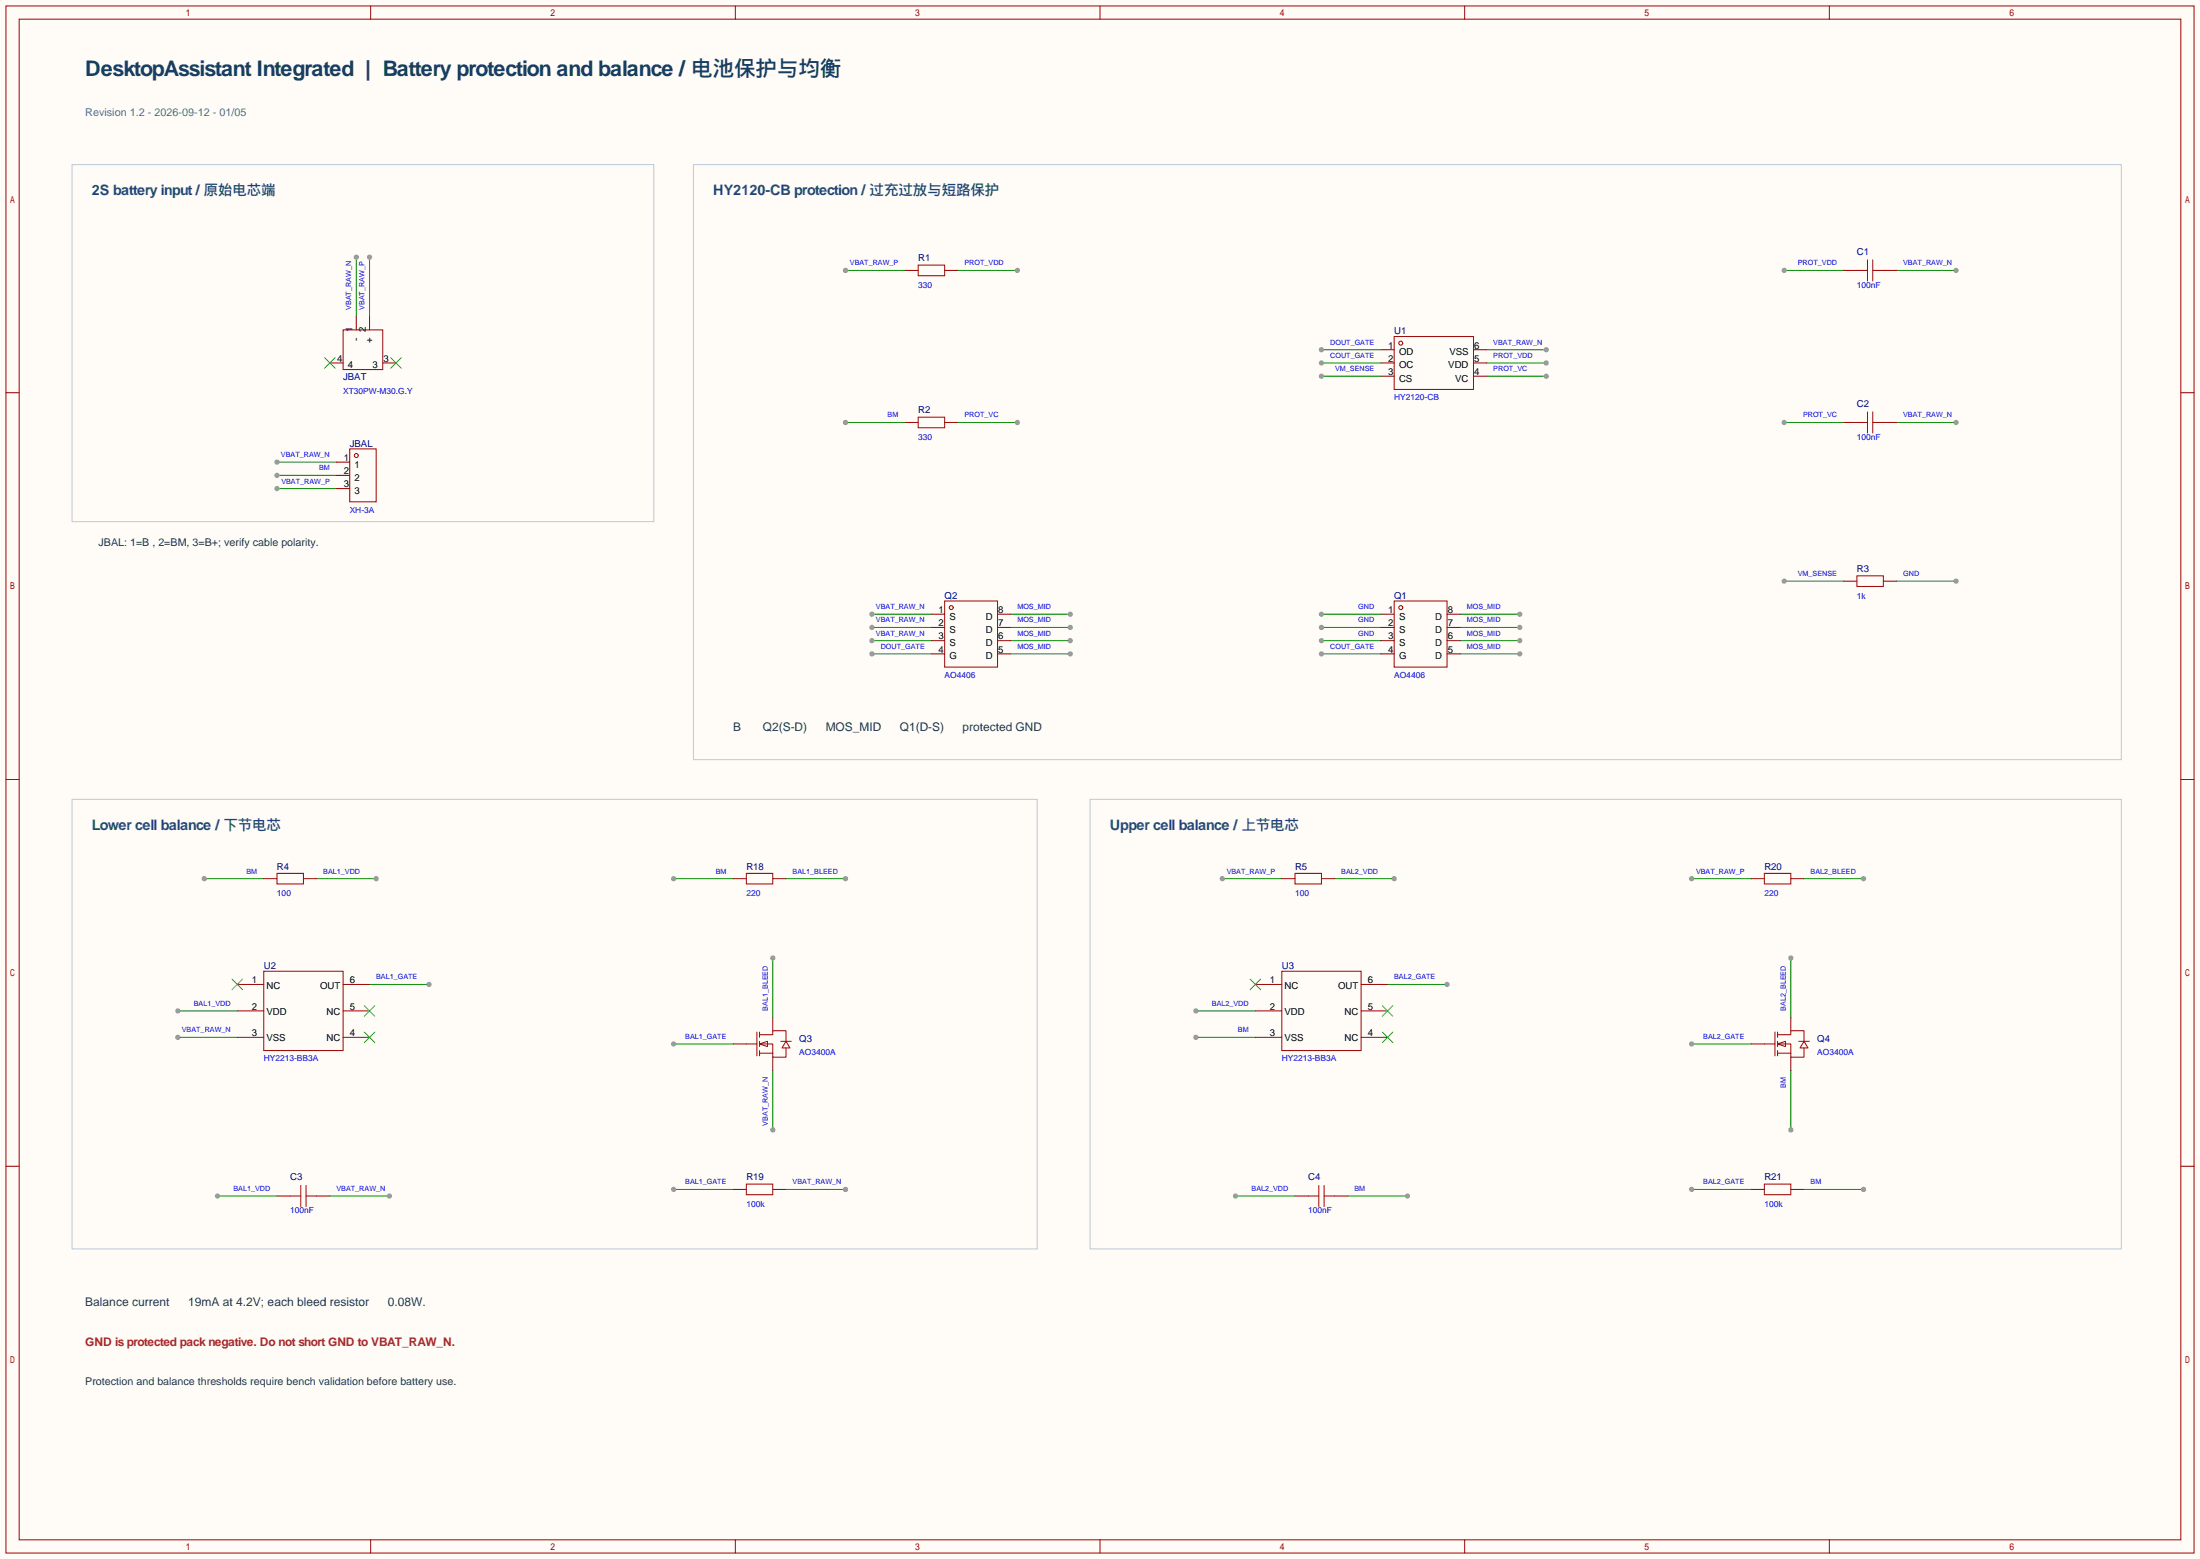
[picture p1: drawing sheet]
<svg xmlns="http://www.w3.org/2000/svg" width="423mm" height="299mm" viewBox="0 0 423 299" stroke-linecap="round" stroke-linejoin="round" font-family="sans-serif">
<path d="M0 0h422.7v299.5h-422.7z" fill="#fffcf7"/>
<path d="M13.8 31.6h111.8v68.6h-111.8zM133.2 31.6h274.3v114.3h-274.3zM13.8 153.5h185.5v86.4h-185.5zM209.4 153.5h198.1v86.4h-198.1z" fill="none" stroke="#bac9d9" stroke-width=".19"/>
<g fill="none" stroke="#a10000" stroke-width=".19">
<path d="M1.1 1.1h420.4v297.2h-420.4zM3.7 3.7h415.3v292.1h-415.3zM71.2 1.1v2.6M141.3 1.1v2.6M211.3 1.1v2.6M281.4 1.1v2.6M351.5 1.1v2.6M1.1 75.4h2.6M419 75.4h2.5M1.1 149.7h2.6M419 149.7h2.5M1.1 224h2.6"/>
<path d="M419 224h2.5M71.2 295.8v2.5M141.3 295.8v2.5M211.3 295.8v2.5M281.4 295.8v2.5M351.5 295.8v2.5"/>
</g>
<path d="M253.9 125.6h11.4" fill="none" stroke="#008700" stroke-width=".19"/>
<circle cx="253.9" cy="125.6" r=".51" fill="#999"/>
<path d="M60.8 168.8h11.5" fill="none" stroke="#008700" stroke-width=".19"/>
<circle cx="72.3" cy="168.8" r=".51" fill="#999"/>
<path d="M280.5 125.6h11.5" fill="none" stroke="#008700" stroke-width=".19"/>
<circle cx="292" cy="125.6" r=".51" fill="#999"/>
<path d="M63.4 229.7h11.4" fill="none" stroke="#008700" stroke-width=".19"/>
<circle cx="74.8" cy="229.7" r=".51" fill="#999"/>
<path d="M151 168.8h11.4" fill="none" stroke="#008700" stroke-width=".19"/>
<circle cx="162.4" cy="168.8" r=".51" fill="#999"/>
<path d="M229.7 199.3h11.5" fill="none" stroke="#008700" stroke-width=".19"/>
<circle cx="229.7" cy="199.3" r=".51" fill="#999"/>
<path d="M39.2 168.8h11.5" fill="none" stroke="#008700" stroke-width=".19"/>
<circle cx="39.2" cy="168.8" r=".51" fill="#999"/>
<path d="M253.9 118h11.4" fill="none" stroke="#008700" stroke-width=".19"/>
<circle cx="253.9" cy="118" r=".51" fill="#999"/>
<path d="M253.9 123.1h11.4" fill="none" stroke="#008700" stroke-width=".19"/>
<circle cx="253.9" cy="123.1" r=".51" fill="#999"/>
<path d="M71 189.1h11.4" fill="none" stroke="#008700" stroke-width=".19"/>
<circle cx="82.4" cy="189.1" r=".51" fill="#999"/>
<path d="M129.4 200.5h11.4" fill="none" stroke="#008700" stroke-width=".19"/>
<circle cx="129.4" cy="200.5" r=".51" fill="#999"/>
<path d="M129.4 228.5h11.4" fill="none" stroke="#008700" stroke-width=".19"/>
<circle cx="129.4" cy="228.5" r=".51" fill="#999"/>
<path d="M148.5 184v11.5" fill="none" stroke="#008700" stroke-width=".19"/>
<circle cx="148.5" cy="184" r=".51" fill="#999"/>
<path d="M325 200.5h11.4" fill="none" stroke="#008700" stroke-width=".19"/>
<circle cx="325" cy="200.5" r=".51" fill="#999"/>
<path d="M325 168.8h11.4" fill="none" stroke="#008700" stroke-width=".19"/>
<circle cx="325" cy="168.8" r=".51" fill="#999"/>
<path d="M344 184v11.5" fill="none" stroke="#008700" stroke-width=".19"/>
<circle cx="344" cy="184" r=".51" fill="#999"/>
<path d="M41.8 229.7h11.4" fill="none" stroke="#008700" stroke-width=".19"/>
<circle cx="41.8" cy="229.7" r=".51" fill="#999"/>
<path d="M237.4 229.7h11.4" fill="none" stroke="#008700" stroke-width=".19"/>
<circle cx="237.4" cy="229.7" r=".51" fill="#999"/>
<path d="M259 229.7h11.4" fill="none" stroke="#008700" stroke-width=".19"/>
<circle cx="270.4" cy="229.7" r=".51" fill="#999"/>
<path d="M162.4 51.9h11.5" fill="none" stroke="#008700" stroke-width=".19"/>
<circle cx="162.4" cy="51.9" r=".51" fill="#999"/>
<path d="M34.2 194.2h11.4" fill="none" stroke="#008700" stroke-width=".19"/>
<circle cx="34.2" cy="194.2" r=".51" fill="#999"/>
<path d="M342.8 51.9h11.4" fill="none" stroke="#008700" stroke-width=".19"/>
<circle cx="342.8" cy="51.9" r=".51" fill="#999"/>
<path d="M266.6 189.1h11.4" fill="none" stroke="#008700" stroke-width=".19"/>
<circle cx="278" cy="189.1" r=".51" fill="#999"/>
<path d="M342.8 111.6h11.4" fill="none" stroke="#008700" stroke-width=".19"/>
<circle cx="342.8" cy="111.6" r=".51" fill="#999"/>
<path d="M253.9 120.5h11.4" fill="none" stroke="#008700" stroke-width=".19"/>
<circle cx="253.9" cy="120.5" r=".51" fill="#999"/>
<path d="M346.6 168.8h11.4" fill="none" stroke="#008700" stroke-width=".19"/>
<circle cx="358" cy="168.8" r=".51" fill="#999"/>
<path d="M167.5 118h11.4" fill="none" stroke="#008700" stroke-width=".19"/>
<circle cx="167.5" cy="118" r=".51" fill="#999"/>
<path d="M229.7 194.2h11.5" fill="none" stroke="#008700" stroke-width=".19"/>
<circle cx="229.7" cy="194.2" r=".51" fill="#999"/>
<path d="M167.5 123.1h11.4" fill="none" stroke="#008700" stroke-width=".19"/>
<circle cx="167.5" cy="123.1" r=".51" fill="#999"/>
<path d="M346.6 228.5h11.4" fill="none" stroke="#008700" stroke-width=".19"/>
<circle cx="358" cy="228.5" r=".51" fill="#999"/>
<path d="M256.4 168.8h11.4" fill="none" stroke="#008700" stroke-width=".19"/>
<circle cx="267.8" cy="168.8" r=".51" fill="#999"/>
<path d="M151 228.5h11.4" fill="none" stroke="#008700" stroke-width=".19"/>
<circle cx="162.4" cy="228.5" r=".51" fill="#999"/>
<path d="M148.5 205.6v11.4" fill="none" stroke="#008700" stroke-width=".19"/>
<circle cx="148.5" cy="217" r=".51" fill="#999"/>
<path d="M68.5 49.4v11.4" fill="none" stroke="#008700" stroke-width=".19"/>
<circle cx="68.5" cy="49.4" r=".51" fill="#999"/>
<path d="M71 49.4v11.4" fill="none" stroke="#008700" stroke-width=".19"/>
<circle cx="71" cy="49.4" r=".51" fill="#999"/>
<path d="M53.2 88.8h11.4" fill="none" stroke="#008700" stroke-width=".19"/>
<circle cx="53.2" cy="88.8" r=".51" fill="#999"/>
<path d="M53.2 91.3h11.4" fill="none" stroke="#008700" stroke-width=".19"/>
<circle cx="53.2" cy="91.3" r=".51" fill="#999"/>
<path d="M53.2 93.9h11.4" fill="none" stroke="#008700" stroke-width=".19"/>
<circle cx="53.2" cy="93.9" r=".51" fill="#999"/>
<path d="M253.9 67.2h11.4" fill="none" stroke="#008700" stroke-width=".19"/>
<circle cx="253.9" cy="67.2" r=".51" fill="#999"/>
<path d="M253.9 69.7h11.4" fill="none" stroke="#008700" stroke-width=".19"/>
<circle cx="253.9" cy="69.7" r=".51" fill="#999"/>
<path d="M253.9 72.3h11.4" fill="none" stroke="#008700" stroke-width=".19"/>
<circle cx="253.9" cy="72.3" r=".51" fill="#999"/>
<path d="M285.6 72.3h11.5" fill="none" stroke="#008700" stroke-width=".19"/>
<circle cx="297.1" cy="72.3" r=".51" fill="#999"/>
<path d="M285.6 69.7h11.5" fill="none" stroke="#008700" stroke-width=".19"/>
<circle cx="297.1" cy="69.7" r=".51" fill="#999"/>
<path d="M285.6 67.2h11.5" fill="none" stroke="#008700" stroke-width=".19"/>
<circle cx="297.1" cy="67.2" r=".51" fill="#999"/>
<path d="M184 51.9h11.5" fill="none" stroke="#008700" stroke-width=".19"/>
<circle cx="195.5" cy="51.9" r=".51" fill="#999"/>
<path d="M325 228.5h11.4" fill="none" stroke="#008700" stroke-width=".19"/>
<circle cx="325" cy="228.5" r=".51" fill="#999"/>
<path d="M184 81.2h11.5" fill="none" stroke="#008700" stroke-width=".19"/>
<circle cx="195.5" cy="81.2" r=".51" fill="#999"/>
<path d="M162.4 81.2h11.5" fill="none" stroke="#008700" stroke-width=".19"/>
<circle cx="162.4" cy="81.2" r=".51" fill="#999"/>
<path d="M364.4 51.9h11.4" fill="none" stroke="#008700" stroke-width=".19"/>
<circle cx="375.8" cy="51.9" r=".51" fill="#999"/>
<path d="M167.5 125.6h11.4" fill="none" stroke="#008700" stroke-width=".19"/>
<circle cx="167.5" cy="125.6" r=".51" fill="#999"/>
<path d="M364.4 81.2h11.4" fill="none" stroke="#008700" stroke-width=".19"/>
<circle cx="375.8" cy="81.2" r=".51" fill="#999"/>
<path d="M342.8 81.2h11.4" fill="none" stroke="#008700" stroke-width=".19"/>
<circle cx="342.8" cy="81.2" r=".51" fill="#999"/>
<path d="M364.4 111.6h11.4" fill="none" stroke="#008700" stroke-width=".19"/>
<circle cx="375.8" cy="111.6" r=".51" fill="#999"/>
<path d="M194.2 125.6h11.4" fill="none" stroke="#008700" stroke-width=".19"/>
<circle cx="205.6" cy="125.6" r=".51" fill="#999"/>
<path d="M194.2 118h11.4" fill="none" stroke="#008700" stroke-width=".19"/>
<circle cx="205.6" cy="118" r=".51" fill="#999"/>
<path d="M194.2 120.5h11.4" fill="none" stroke="#008700" stroke-width=".19"/>
<circle cx="205.6" cy="120.5" r=".51" fill="#999"/>
<path d="M194.2 123.1h11.4" fill="none" stroke="#008700" stroke-width=".19"/>
<circle cx="205.6" cy="123.1" r=".51" fill="#999"/>
<path d="M344 205.6v11.4" fill="none" stroke="#008700" stroke-width=".19"/>
<circle cx="344" cy="217" r=".51" fill="#999"/>
<path d="M234.8 168.8h11.5" fill="none" stroke="#008700" stroke-width=".19"/>
<circle cx="234.8" cy="168.8" r=".51" fill="#999"/>
<path d="M129.4 168.8h11.4" fill="none" stroke="#008700" stroke-width=".19"/>
<circle cx="129.4" cy="168.8" r=".51" fill="#999"/>
<path d="M167.5 120.5h11.4" fill="none" stroke="#008700" stroke-width=".19"/>
<circle cx="167.5" cy="120.5" r=".51" fill="#999"/>
<path d="M34.2 199.3h11.4" fill="none" stroke="#008700" stroke-width=".19"/>
<circle cx="34.2" cy="199.3" r=".51" fill="#999"/>
<path d="M280.5 118h11.5" fill="none" stroke="#008700" stroke-width=".19"/>
<circle cx="292" cy="118" r=".51" fill="#999"/>
<path d="M280.5 120.5h11.5" fill="none" stroke="#008700" stroke-width=".19"/>
<circle cx="292" cy="120.5" r=".51" fill="#999"/>
<path d="M280.5 123.1h11.5" fill="none" stroke="#008700" stroke-width=".19"/>
<circle cx="292" cy="123.1" r=".51" fill="#999"/>
<g fill="none" stroke="#870000" stroke-width=".19">
<path d="M173.9 51.9h2.5M181.5 51.9h2.5M354.2 51.9h2.5M361.8 51.9h2.6M63.4 69.7h2.5M68.5 60.8v2.6M71 60.8v2.6M73.5 69.7h2.6M265.3 67.2h2.5M265.3 69.7h2.5M265.3 72.3h2.5M283.1 67.2h2.5"/>
<path d="M283.1 69.7h2.5M283.1 72.3h2.5M64.6 88.8h2.6M64.6 91.3h2.6M64.6 93.9h2.6M173.9 81.2h2.5M181.5 81.2h2.5M354.2 81.2h2.5M361.8 81.2h2.6M178.9 118h2.6M191.6 118h2.6M265.3 118h2.5"/>
<path d="M278 118h2.5M354.2 111.6h2.5M361.8 111.6h2.6M178.9 120.5h2.6M178.9 123.1h2.6M178.9 125.6h2.6M191.6 120.5h2.6M191.6 123.1h2.6M191.6 125.6h2.6M265.3 120.5h2.5M265.3 123.1h2.5M265.3 125.6h2.5"/>
<path d="M278 120.5h2.5M278 123.1h2.5M278 125.6h2.5M50.7 168.8h2.5M58.3 168.8h2.5M140.8 168.8h2.6M148.5 168.8h2.5M246.3 168.8h2.5M253.9 168.8h2.5M336.4 168.8h2.6M344 168.8h2.6M45.6 189.1h5.1"/>
<path d="M45.6 194.2h5.1M45.6 199.3h5.1M65.9 189.1h5.1M65.9 194.2h5.1M65.9 199.3h5.1M148.5 195.5v2.5M241.2 189.1h5.1M241.2 194.2h5.1M241.2 199.3h5.1M261.5 189.1h5.1M261.5 194.2h5.1M261.5 199.3h5.1"/>
<path d="M344 195.5v2.5M140.8 200.5h2.6M148.5 203.1v2.5M336.4 200.5h2.6M344 203.1v2.5M53.2 229.7h2.6M60.8 229.7h2.6M140.8 228.5h2.6M148.5 228.5h2.5M248.8 229.7h2.5M256.4 229.7h2.6M336.4 228.5h2.6"/>
<path d="M344 228.5h2.6"/>
</g>
<g fill="none" stroke="#a10000" stroke-width=".19">
<path d="M176.4 50.9h5.1v2.1h-5.1zM356.7 51.9h2.1M358.8 49.9v4.1M359.8 49.9v4.1M359.8 51.9h2M65.9 63.4h7.6v7.6h-7.6zM267.8 64.6h15.3v10.2h-15.3zM358.8 79.1v4.1M359.8 79.1v4.1M67.2 86.2h5.1v10.2h-5.1zM176.4 80.1h5.1v2.1h-5.1zM356.7 81.2h2.1"/>
<path d="M359.8 81.2h2M181.5 115.4h10.1v12.7h-10.1zM267.8 115.4h10.2v12.7h-10.2zM356.7 110.6h5.1v2h-5.1zM53.2 167.8h5.1v2h-5.1zM143.4 167.8h5.1v2h-5.1zM248.8 167.8h5.1v2h-5.1zM339 167.8h5v2h-5zM50.7 186.6h15.2v15.2h-15.2zM145.4 198.2v4.6M145.9 198.8h2.6v-.8h2.5v2M145.9 198.2v1.1"/>
<path d="M246.3 186.6h15.2v15.2h-15.2zM341 198.2v4.6M341.5 198.8h2.5v-.8h2.6v2M341.5 198.2v1.1M143.4 200.5h2M145.9 200.5l1.5-.5v1zM145.9 200.5h2.6v2.6h2.5v-1.8M145.9 202.3h2.6M145.9 200v1M145.9 201.8v1M150 200h2M151 200l.8 1.3h-1.6z"/>
<path d="M339 200.5h2M341.5 200.5l1.5-.5v1zM341.5 200.5h2.5v2.6h2.6v-1.8M341.5 202.3h2.5M341.5 200v1M341.5 201.8v1M345.6 200h2M346.6 200l.7 1.3h-1.5zM55.8 229.7h2M57.8 227.7v4.1M58.8 229.7h2M58.8 227.7v4.1"/>
<path d="M143.4 227.5h5.1v2h-5.1zM251.3 229.7h2.1M253.4 227.7v4.1M254.4 229.7h2M254.4 227.7v4.1M339 227.5h5v2h-5z"/>
<circle cx="269.1" cy="65.9" r=".38"/>
<circle cx="68.5" cy="87.5" r=".38"/>
<circle cx="182.8" cy="116.7" r=".38"/>
<circle cx="269.1" cy="116.7" r=".38"/>
</g>
<g fill="none" stroke="#3c3" stroke-width=".19">
<path d="M62.4 68.7l2 2M64.4 68.7l-2 2M75.1 68.7l2 2M77.1 68.7l-2 2M44.6 188.1l2 2M46.6 188.1l-2 2M70 198.2l2 2.1M70 193.2l2 2M72 198.2l-2 2.1M72 193.2l-2 2M240.2 188.1l2 2M242.2 188.1l-2 2"/>
<path d="M265.6 198.2l2 2.1M265.6 193.2l2 2M267.6 198.2l-2 2.1M267.6 193.2l-2 2"/>
</g>
<text font-size="4.1" fill="#183f62" x="16.4" y="14.6">DesktopAssistant Integrated | Battery protection and balance / 电池保护与均衡</text>
<g font-size="2.8" fill="#214f78">
<text x="137" y="37.5">HY2120-CB protection / 过充过放与短路保护</text>
<text x="17.7" y="159.4">Lower cell balance / 下节电芯</text>
<text x="213.2" y="159.4">Upper cell balance / 上节电芯</text>
</g>
<text font-size="2.7" fill="#214f78" x="17.7" y="37.5">2S battery input / 原始电芯端</text>
<g font-size="2.3" fill="#26364a">
<text x="140.8" y="140.4">B</text>
<text x="146.6" y="140.4">Q2(S-D)</text>
<text x="158.6" y="140.4">MOS_MID</text>
<text x="172.9" y="140.4">Q1(D-S)</text>
<text x="184.9" y="140.4">protected GND</text>
<text x="16.4" y="250.9">Balance current</text>
<text x="36.1" y="250.9">19mA at 4.2V; each bleed resistor</text>
<text x="74.5" y="250.9">0.08W.</text>
</g>
<text font-size="2.3" fill="#a02c2c" x="16.4" y="258.5">GND is protected pack negative. Do not short GND to VBAT_RAW_N.</text>
<text font-size="2.1" fill="#576a7d" x="16.4" y="22.3">Revision 1.2 - 2026-09-12 - 01/05</text>
<g font-size="2.1" fill="#26364a">
<text x="18.9" y="104.8">JBAL: 1=B , 2=BM, 3=B+; verify cable polarity.</text>
<text x="16.4" y="266.1">Protection and balance thresholds require bench validation before battery use.</text>
</g>
<g font-size="1.8" fill="#000080">
<text x="176.4" y="50.2">R1</text>
<text x="356.7" y="48.9">C1</text>
<text x="267.8" y="64.2">U1</text>
<text x="65.9" y="73.1">JBAT</text>
<text x="176.4" y="79.4">R2</text>
<text x="356.7" y="78.2">C2</text>
<text x="67.2" y="85.8">JBAL</text>
<text x="356.7" y="109.9">R3</text>
<text x="181.5" y="115">Q2</text>
<text x="267.8" y="115">Q1</text>
<text x="53.2" y="167.1">R4</text>
<text x="143.4" y="167.1">R18</text>
<text x="248.8" y="167.1">R5</text>
<text x="339" y="167.1">R20</text>
<text x="50.7" y="186.1">U2</text>
<text x="246.3" y="186.1">U3</text>
<text x="153.5" y="200.1">Q3</text>
<text x="349.1" y="200.1">Q4</text>
<text x="55.8" y="226.7">C3</text>
<text x="143.4" y="226.7">R19</text>
<text x="251.3" y="226.7">C4</text>
<text x="339" y="226.7">R21</text>
</g>
<g font-size="1.8">
<text x="67.7" y="63.7" transform="rotate(-90 67.7 63.7)">1</text>
<text x="69" y="65.4" transform="rotate(-90 69 65.4)">-</text>
<text x="70.3" y="63.7" transform="rotate(-90 70.3 63.7)">2</text>
<text x="71.5" y="65.9" transform="rotate(-90 71.5 65.9)">+</text>
<text x="64.8" y="69.5">4</text>
<text x="66.9" y="70.8">4</text>
<text x="71.6" y="70.8">3</text>
<text x="73.7" y="69.5">3</text>
<text x="266.7" y="67">1</text>
<text x="266.7" y="69.5">2</text>
<text x="268.8" y="68.2">OD</text>
<text x="268.8" y="70.8">OC</text>
<text x="278.2" y="70.8">VDD</text>
<text x="278.4" y="68.2">VSS</text>
<text x="283.2" y="69.5">5</text>
<text x="283.2" y="67">6</text>
<text x="266.7" y="72">3</text>
<text x="268.8" y="73.3">CS</text>
<text x="279.6" y="73.3">VC</text>
<text x="283.2" y="72">4</text>
<text x="66" y="88.5">1</text>
<text x="68.1" y="89.8">1</text>
<text x="66" y="91.1">2</text>
<text x="66" y="93.6">3</text>
<text x="68.1" y="92.4">2</text>
<text x="68.1" y="94.9">3</text>
<text x="180.3" y="117.8">1</text>
<text x="182.4" y="119">S</text>
<text x="189.4" y="119">D</text>
<text x="191.8" y="117.8">8</text>
<text x="266.7" y="117.8">1</text>
<text x="268.8" y="119">S</text>
<text x="275.7" y="119">D</text>
<text x="278.1" y="117.8">8</text>
<text x="180.3" y="125.4">4</text>
<text x="180.3" y="122.8">3</text>
<text x="180.3" y="120.3">2</text>
<text x="182.4" y="124.1">S</text>
<text x="182.4" y="121.6">S</text>
<text x="189.4" y="121.6">D</text>
<text x="189.4" y="124.1">D</text>
<text x="191.8" y="120.3">7</text>
<text x="191.8" y="122.8">6</text>
<text x="191.8" y="125.4">5</text>
<text x="266.7" y="125.4">4</text>
<text x="266.7" y="122.8">3</text>
<text x="266.7" y="120.3">2</text>
<text x="268.8" y="124.1">S</text>
<text x="268.8" y="121.6">S</text>
<text x="275.7" y="121.6">D</text>
<text x="275.7" y="124.1">D</text>
<text x="278.1" y="120.3">7</text>
<text x="278.1" y="122.8">6</text>
<text x="278.1" y="125.4">5</text>
<text x="182.4" y="126.6">G</text>
<text x="189.4" y="126.6">D</text>
<text x="268.8" y="126.6">G</text>
<text x="275.7" y="126.6">D</text>
<text x="48.4" y="188.9">1</text>
<text x="51.2" y="189.9">NC</text>
<text x="61.5" y="189.9">OUT</text>
<text x="67.2" y="188.9">6</text>
<text x="244" y="188.9">1</text>
<text x="246.8" y="189.9">NC</text>
<text x="257.1" y="189.9">OUT</text>
<text x="262.8" y="188.9">6</text>
<text x="48.4" y="194">2</text>
<text x="51.2" y="195">VDD</text>
<text x="62.7" y="195">NC</text>
<text x="67.2" y="194">5</text>
<text x="244" y="194">2</text>
<text x="246.8" y="195">VDD</text>
<text x="258.3" y="195">NC</text>
<text x="262.8" y="194">5</text>
<text x="48.4" y="199">3</text>
<text x="51.2" y="200">VSS</text>
<text x="62.7" y="200">NC</text>
<text x="67.2" y="199">4</text>
<text x="244" y="199">3</text>
<text x="246.8" y="200">VSS</text>
<text x="258.3" y="200">NC</text>
<text x="262.8" y="199">4</text>
</g>
<g font-size="1.6" fill="#00f">
<text x="176.4" y="55.3">330</text>
<text x="356.7" y="55.3">100nF</text>
<text x="65.9" y="75.6">XT30PW-M30.G.Y</text>
<text x="267.8" y="76.9">HY2120-CB</text>
<text x="176.4" y="84.5">330</text>
<text x="356.7" y="84.5">100nF</text>
<text x="67.2" y="98.5">XH-3A</text>
<text x="356.7" y="115">1k</text>
<text x="181.5" y="130.2">AO4406</text>
<text x="267.8" y="130.2">AO4406</text>
<text x="53.2" y="172.1">100</text>
<text x="143.4" y="172.1">220</text>
<text x="248.8" y="172.1">100</text>
<text x="339" y="172.1">220</text>
<text x="50.7" y="203.9">HY2213-BB3A</text>
<text x="153.5" y="202.6">AO3400A</text>
<text x="246.3" y="203.9">HY2213-BB3A</text>
<text x="349.1" y="202.6">AO3400A</text>
<text x="55.8" y="233.1">100nF</text>
<text x="143.4" y="231.8">100k</text>
<text x="251.3" y="233.1">100nF</text>
<text x="339" y="231.8">100k</text>
</g>
<g font-size="1.4" fill="#00f">
<text x="163.3" y="51">VBAT_RAW_P</text>
<text x="185.3" y="51">PROT_VDD</text>
<text x="345.4" y="51">PROT_VDD</text>
<text x="365.6" y="51">VBAT_RAW_N</text>
<text x="67.5" y="59.6" transform="rotate(-90 67.5 59.6)">VBAT_RAW_N</text>
<text x="70" y="59.6" transform="rotate(-90 70 59.6)">VBAT_RAW_P</text>
<text x="255.6" y="66.2">DOUT_GATE</text>
<text x="255.6" y="68.8">COUT_GATE</text>
<text x="256.5" y="71.3">VM_SENSE</text>
<text x="286.9" y="71.3">PROT_VC</text>
<text x="286.9" y="68.8">PROT_VDD</text>
<text x="286.9" y="66.2">VBAT_RAW_N</text>
<text x="170.5" y="80.2">BM</text>
<text x="185.3" y="80.2">PROT_VC</text>
<text x="346.4" y="80.2">PROT_VC</text>
<text x="365.6" y="80.2">VBAT_RAW_N</text>
<text x="54" y="87.8">VBAT_RAW_N</text>
<text x="54.1" y="92.9">VBAT_RAW_P</text>
<text x="61.3" y="90.3">BM</text>
<text x="345.4" y="110.7">VM_SENSE</text>
<text x="365.6" y="110.7">GND</text>
<text x="168.3" y="117">VBAT_RAW_N</text>
<text x="168.3" y="119.6">VBAT_RAW_N</text>
<text x="195.5" y="117">MOS_MID</text>
<text x="195.5" y="119.6">MOS_MID</text>
<text x="261" y="117">GND</text>
<text x="261" y="119.6">GND</text>
<text x="281.8" y="117">MOS_MID</text>
<text x="281.8" y="119.6">MOS_MID</text>
<text x="168.3" y="122.1">VBAT_RAW_N</text>
<text x="169.2" y="124.6">DOUT_GATE</text>
<text x="195.5" y="124.6">MOS_MID</text>
<text x="195.5" y="122.1">MOS_MID</text>
<text x="255.6" y="124.6">COUT_GATE</text>
<text x="261" y="122.1">GND</text>
<text x="281.8" y="124.6">MOS_MID</text>
<text x="281.8" y="122.1">MOS_MID</text>
<text x="47.3" y="167.8">BM</text>
<text x="62.1" y="167.8">BAL1_VDD</text>
<text x="137.5" y="167.8">BM</text>
<text x="152.3" y="167.8">BAL1_BLEED</text>
<text x="235.7" y="167.8">VBAT_RAW_P</text>
<text x="257.7" y="167.8">BAL2_VDD</text>
<text x="325.8" y="167.8">VBAT_RAW_P</text>
<text x="347.9" y="167.8">BAL2_BLEED</text>
<text x="72.3" y="188.1">BAL1_GATE</text>
<text x="267.8" y="188.1">BAL2_GATE</text>
<text x="37.2" y="193.2">BAL1_VDD</text>
<text x="147.5" y="194.2" transform="rotate(-90 147.5 194.2)">BAL1_BLEED</text>
<text x="232.8" y="193.2">BAL2_VDD</text>
<text x="343.1" y="194.2" transform="rotate(-90 343.1 194.2)">BAL2_BLEED</text>
<text x="34.9" y="198.3">VBAT_RAW_N</text>
<text x="131.6" y="199.6">BAL1_GATE</text>
<text x="237.8" y="198.3">BM</text>
<text x="327.2" y="199.6">BAL2_GATE</text>
<text x="343.1" y="209" transform="rotate(-90 343.1 209)">BM</text>
<text x="147.5" y="216.3" transform="rotate(-90 147.5 216.3)">VBAT_RAW_N</text>
<text x="131.6" y="227.5">BAL1_GATE</text>
<text x="152.3" y="227.5">VBAT_RAW_N</text>
<text x="327.2" y="227.5">BAL2_GATE</text>
<text x="347.9" y="227.5">BM</text>
<text x="44.9" y="228.8">BAL1_VDD</text>
<text x="64.6" y="228.8">VBAT_RAW_N</text>
<text x="240.4" y="228.8">BAL2_VDD</text>
<text x="260.2" y="228.8">BM</text>
</g>
</svg>
